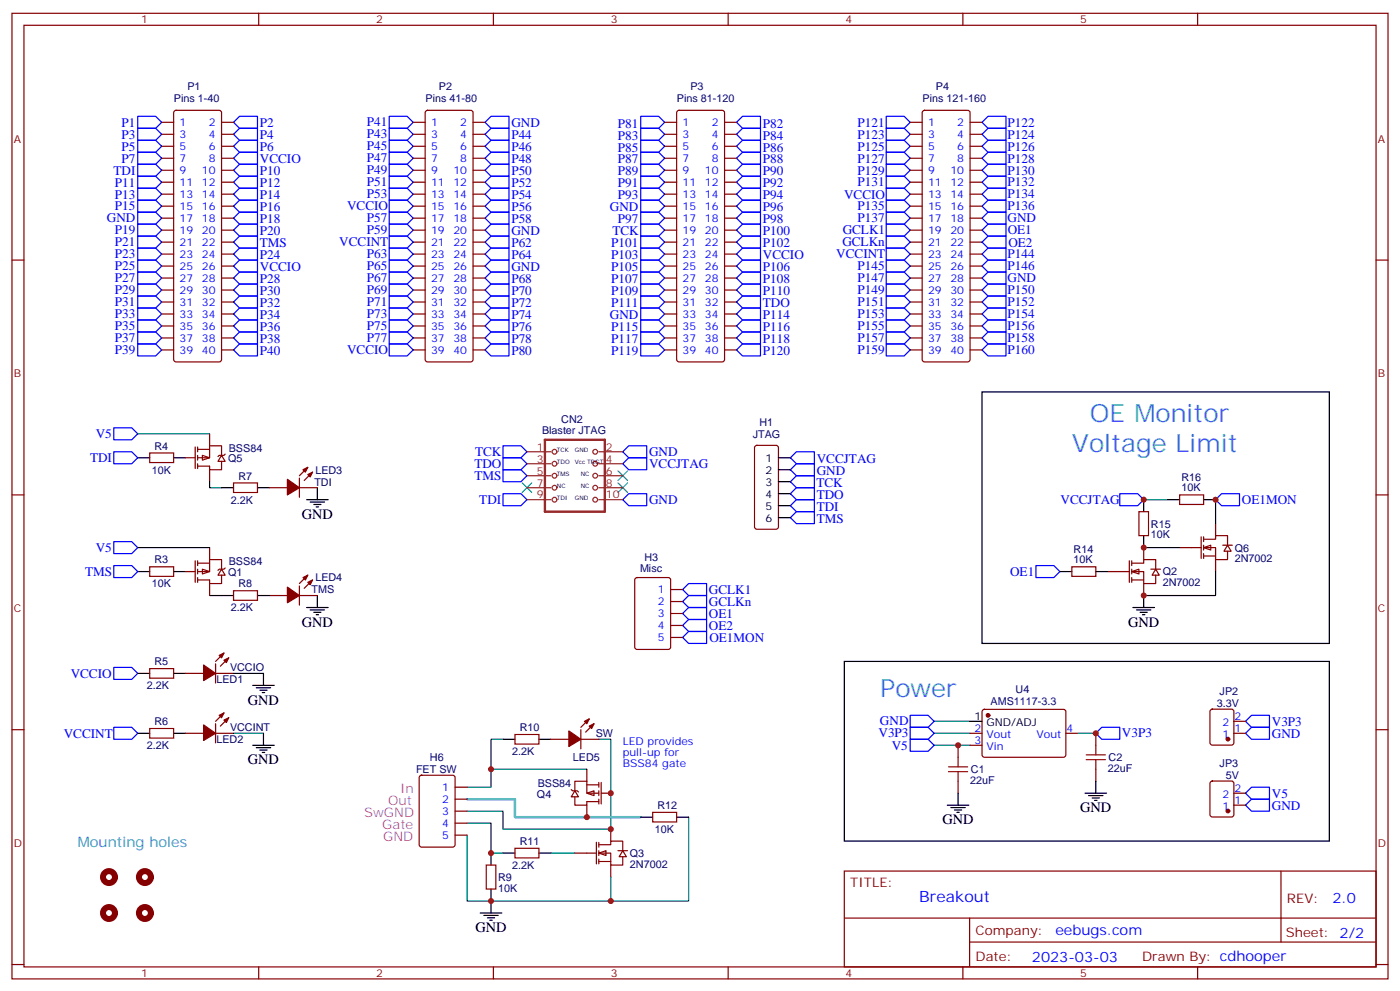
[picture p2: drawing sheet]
<svg xmlns="http://www.w3.org/2000/svg" width="412mm" height="292mm" viewBox="0 0 412 292" stroke-linecap="round" stroke-linejoin="round" font-family="sans-serif">
<g fill="none" stroke="#870000" stroke-width=".35">
<path d="M3.5 3.9h405.4v284.4h-405.4zM7.1 7.4h398.2v277.3h-398.2zM76.2 3.9v3.5M145.3 3.9v3.5M214.5 3.9v3.5M283.6 3.9v3.5M352.8 3.9v3.5M3.5 76.6h3.6M405.3 76.6h3.6M44.1 133.4h7.1v2.8h-7.1zM3.5 145.7h3.6M405.3 145.7h3.6"/>
<path d="M44.1 166.9h7.1v2.8h-7.1zM68.8 174h7v2.8h-7zM79.4 175.4h5.3M88.2 175.4h5.3M88.2 172.5v5.7M90.7 169.4l-2.5 2.4M92.1 170.8l-2.5 2.4M44.1 196.9h7.1v2.8h-7.1zM54.7 198.3h5.3M63.5 198.3h5.3M63.5 195.5v5.6M66 192.3l-2.5 2.5"/>
<path d="M67.4 193.7l-2.5 2.5M3.5 214.9h3.6M44.1 214.5h7.1v2.8h-7.1zM54.7 215.9h5.3M63.5 215.9h5.3M63.5 213.1v5.7M66 209.9l-2.5 2.5M67.4 211.3l-2.5 2.5M282.2 219.5v3.5M285.8 215.9h3.5M285.8 219.5h3.5M289.5 209.1l.5-.2h23.5l.5 .7-.1 13-.6 .4-23.6-.1-.4-.6v-12.7z"/>
<path d="M314 215.9h3.5M405.3 214.9h3.6M282.2 230v3.6M248.7 256.5h156.6v28.2h-156.6zM377.3 256.5v20.9M248.7 270.4h156.5M285.6 277.4h119.6M285.6 270.4v14.1M3.5 284h3.6M76.2 284.7v3.6M145.3 284.7v3.6M214.5 284.7v3.6"/>
<path d="M283.6 284.7v3.6M352.8 284.7v3.6M405.3 284h3.6"/>
</g>
<g fill="none" stroke="#00f" stroke-width=".35">
<path d="M40.6 37.8h5.3l1.7 1.7-1.7 1.8h-5.3zM40.6 34.3h5.3l1.7 1.7-1.7 1.8h-5.3zM70.6 37.8h5.2v3.5h-5.2l-1.8-1.8zM70.6 34.3h5.2v3.5h-5.2l-1.8-1.8zM114.7 37.8h5.2l1.8 1.7-1.8 1.8h-5.2zM114.7 34.3h5.2l1.8 1.7-1.8 1.8h-5.2zM144.6 37.8h5.3v3.5h-5.3l-1.7-1.8zM144.6 34.3h5.3v3.5h-5.3l-1.7-1.8zM188.7 37.8h5.3l1.8 1.7-1.8 1.8h-5.3zM188.7 34.3h5.3l1.8 1.7-1.8 1.8h-5.3zM218.7 37.8h5.3v3.5h-5.3l-1.7-1.8zM218.7 34.3h5.3v3.5h-5.3l-1.7-1.8z"/>
<path d="M261.1 37.8h5.2l1.8 1.7-1.8 1.8h-5.2zM261.1 34.3h5.2l1.8 1.7-1.8 1.8h-5.2zM291 37.8h5.3v3.5h-5.3l-1.7-1.8zM291 34.3h5.3v3.5h-5.3l-1.7-1.8zM40.6 58.9h5.3l1.7 1.8-1.7 1.8h-5.3zM40.6 55.4h5.3l1.7 1.8-1.7 1.7h-5.3zM40.6 51.9h5.3l1.7 1.8-1.7 1.7h-5.3zM40.6 44.8h5.3l1.7 1.8-1.7 1.8h-5.3zM40.6 41.3h5.3l1.7 1.8-1.7 1.7h-5.3zM40.6 48.4h5.3l1.7 1.7-1.7 1.8h-5.3zM70.6 58.9h5.2v3.6h-5.2l-1.8-1.8zM70.6 55.4h5.2v3.5h-5.2l-1.8-1.7z"/>
<path d="M70.6 51.9h5.2v3.5h-5.2l-1.8-1.7zM70.6 48.4h5.2v3.5h-5.2l-1.8-1.8zM70.6 41.3h5.2v3.5h-5.2l-1.8-1.7zM70.6 44.8h5.2v3.6h-5.2l-1.8-1.8zM114.7 55.4h5.2l1.8 1.8-1.8 1.7h-5.2zM114.7 51.9h5.2l1.8 1.8-1.8 1.7h-5.2zM114.7 48.4h5.2l1.8 1.7-1.8 1.8h-5.2zM114.7 44.8h5.2l1.8 1.8-1.8 1.8h-5.2zM114.7 41.3h5.2l1.8 1.8-1.8 1.7h-5.2zM114.7 58.9h5.2l1.8 1.8-1.8 1.8h-5.2zM144.6 58.9h5.3v3.6h-5.3l-1.7-1.8zM144.6 55.4h5.3v3.5h-5.3l-1.7-1.7z"/>
<path d="M144.6 51.9h5.3v3.5h-5.3l-1.7-1.7zM144.6 48.4h5.3v3.5h-5.3l-1.7-1.8zM144.6 44.8h5.3v3.6h-5.3l-1.7-1.8zM144.6 41.3h5.3v3.5h-5.3l-1.7-1.7zM188.7 55.4h5.3l1.8 1.8-1.8 1.7h-5.3zM188.7 51.9h5.3l1.8 1.8-1.8 1.7h-5.3zM188.7 48.4h5.3l1.8 1.7-1.8 1.8h-5.3zM188.7 44.8h5.3l1.8 1.8-1.8 1.8h-5.3zM188.7 41.3h5.3l1.8 1.8-1.8 1.7h-5.3zM188.7 58.9h5.3l1.8 1.8-1.8 1.8h-5.3zM218.7 58.9h5.3v3.6h-5.3l-1.7-1.8zM218.7 55.4h5.3v3.5h-5.3l-1.7-1.7z"/>
<path d="M218.7 51.9h5.3v3.5h-5.3l-1.7-1.7zM218.7 48.4h5.3v3.5h-5.3l-1.7-1.8zM218.7 44.8h5.3v3.6h-5.3l-1.7-1.8zM218.7 41.3h5.3v3.5h-5.3l-1.7-1.7zM261.1 58.9h5.2l1.8 1.8-1.8 1.8h-5.2zM261.1 51.9h5.2l1.8 1.8-1.8 1.7h-5.2zM261.1 48.4h5.2l1.8 1.7-1.8 1.8h-5.2zM261.1 44.8h5.2l1.8 1.8-1.8 1.8h-5.2zM261.1 41.3h5.2l1.8 1.8-1.8 1.7h-5.2zM261.1 55.4h5.2l1.8 1.8-1.8 1.7h-5.2zM291 58.9h5.3v3.6h-5.3l-1.7-1.8zM291 55.4h5.3v3.5h-5.3l-1.7-1.7z"/>
<path d="M291 51.9h5.3v3.5h-5.3l-1.7-1.7zM291 48.4h5.3v3.5h-5.3l-1.7-1.8zM291 44.8h5.3v3.6h-5.3l-1.7-1.8zM291 41.3h5.3v3.5h-5.3l-1.7-1.7zM40.6 76.6h5.3l1.7 1.8-1.7 1.7h-5.3zM40.6 73.1h5.3l1.7 1.7-1.7 1.8h-5.3zM40.6 69.5h5.3l1.7 1.8-1.7 1.8h-5.3zM40.6 66h5.3l1.7 1.8-1.7 1.7h-5.3zM40.6 62.5h5.3l1.7 1.7-1.7 1.8h-5.3zM70.6 73.1h5.2v3.5h-5.2l-1.8-1.8zM70.6 66h5.2v3.5h-5.2l-1.8-1.7zM70.6 62.5h5.2v3.5h-5.2l-1.8-1.8z"/>
<path d="M70.6 69.5h5.2v3.6h-5.2l-1.8-1.8zM70.6 76.6h5.2v3.5h-5.2l-1.8-1.7zM114.7 76.6h5.2l1.8 1.8-1.8 1.7h-5.2zM114.7 73.1h5.2l1.8 1.7-1.8 1.8h-5.2zM114.7 66h5.2l1.8 1.8-1.8 1.7h-5.2zM114.7 62.5h5.2l1.8 1.7-1.8 1.8h-5.2zM114.7 69.5h5.2l1.8 1.8-1.8 1.8h-5.2zM144.6 73.1h5.3v3.5h-5.3l-1.7-1.8zM144.6 69.5h5.3v3.6h-5.3l-1.7-1.8zM144.6 62.5h5.3v3.5h-5.3l-1.7-1.8zM144.6 66h5.3v3.5h-5.3l-1.7-1.7zM144.6 76.6h5.3v3.5h-5.3l-1.7-1.7z"/>
<path d="M188.7 76.6h5.3l1.8 1.8-1.8 1.7h-5.3zM188.7 73.1h5.3l1.8 1.7-1.8 1.8h-5.3zM188.7 69.5h5.3l1.8 1.8-1.8 1.8h-5.3zM188.7 62.5h5.3l1.8 1.7-1.8 1.8h-5.3zM188.7 66h5.3l1.8 1.8-1.8 1.7h-5.3zM218.7 76.6h5.3v3.5h-5.3l-1.7-1.7zM218.7 62.5h5.3v3.5h-5.3l-1.7-1.8zM218.7 69.5h5.3v3.6h-5.3l-1.7-1.8zM218.7 66h5.3v3.5h-5.3l-1.7-1.7zM218.7 73.1h5.3v3.5h-5.3l-1.7-1.8zM261.1 76.6h5.2l1.8 1.8-1.8 1.7h-5.2zM261.1 62.5h5.2l1.8 1.7-1.8 1.8h-5.2z"/>
<path d="M261.1 69.5h5.2l1.8 1.8-1.8 1.8h-5.2zM261.1 66h5.2l1.8 1.8-1.8 1.7h-5.2zM261.1 73.1h5.2l1.8 1.7-1.8 1.8h-5.2zM291 76.6h5.3v3.5h-5.3l-1.7-1.7zM291 73.1h5.3v3.5h-5.3l-1.7-1.8zM291 66h5.3v3.5h-5.3l-1.7-1.7zM291 62.5h5.3v3.5h-5.3l-1.7-1.8zM40.6 97.8h5.3l1.7 1.7-1.7 1.8h-5.3zM40.6 94.2h5.3l1.7 1.8-1.7 1.8h-5.3zM40.6 90.7h5.3l1.7 1.8-1.7 1.7h-5.3zM40.6 87.2h5.3l1.7 1.7-1.7 1.8h-5.3zM40.6 83.6h5.3l1.7 1.8-1.7 1.8h-5.3z"/>
<path d="M40.6 80.1h5.3l1.7 1.8-1.7 1.7h-5.3zM70.6 97.8h5.2v3.5h-5.2l-1.8-1.8zM70.6 94.2h5.2v3.6h-5.2l-1.8-1.8zM70.6 90.7h5.2v3.5h-5.2l-1.8-1.7zM70.6 87.2h5.2v3.5h-5.2l-1.8-1.8zM70.6 83.6h5.2v3.6h-5.2l-1.8-1.8zM70.6 80.1h5.2v3.5h-5.2l-1.8-1.7zM114.7 97.8h5.2l1.8 1.7-1.8 1.8h-5.2zM114.7 94.2h5.2l1.8 1.8-1.8 1.8h-5.2zM114.7 90.7h5.2l1.8 1.8-1.8 1.7h-5.2zM114.7 87.2h5.2l1.8 1.7-1.8 1.8h-5.2zM114.7 83.6h5.2l1.8 1.8-1.8 1.8h-5.2z"/>
<path d="M114.7 80.1h5.2l1.8 1.8-1.8 1.7h-5.2zM144.6 97.8h5.3v3.5h-5.3l-1.7-1.8zM144.6 94.2h5.3v3.6h-5.3l-1.7-1.8zM144.6 90.7h5.3v3.5h-5.3l-1.7-1.7zM144.6 87.2h5.3v3.5h-5.3l-1.7-1.8zM144.6 83.6h5.3v3.6h-5.3l-1.7-1.8zM144.6 80.1h5.3v3.5h-5.3l-1.7-1.7zM188.7 97.8h5.3l1.8 1.7-1.8 1.8h-5.3zM188.7 94.2h5.3l1.8 1.8-1.8 1.8h-5.3zM188.7 87.2h5.3l1.8 1.7-1.8 1.8h-5.3zM188.7 83.6h5.3l1.8 1.8-1.8 1.8h-5.3zM188.7 80.1h5.3l1.8 1.8-1.8 1.7h-5.3z"/>
<path d="M188.7 90.7h5.3l1.8 1.8-1.8 1.7h-5.3zM218.7 97.8h5.3v3.5h-5.3l-1.7-1.8zM218.7 94.2h5.3v3.6h-5.3l-1.7-1.8zM218.7 90.7h5.3v3.5h-5.3l-1.7-1.7zM218.7 83.6h5.3v3.6h-5.3l-1.7-1.8zM218.7 80.1h5.3v3.5h-5.3l-1.7-1.7zM218.7 87.2h5.3v3.5h-5.3l-1.7-1.8zM261.1 97.8h5.2l1.8 1.7-1.8 1.8h-5.2zM261.1 94.2h5.2l1.8 1.8-1.8 1.8h-5.2zM261.1 90.7h5.2l1.8 1.8-1.8 1.7h-5.2zM261.1 87.2h5.2l1.8 1.7-1.8 1.8h-5.2zM261.1 83.6h5.2l1.8 1.8-1.8 1.8h-5.2z"/>
<path d="M261.1 80.1h5.2l1.8 1.8-1.8 1.7h-5.2zM291 97.8h5.3v3.5h-5.3l-1.7-1.8zM291 94.2h5.3v3.6h-5.3l-1.7-1.8zM291 90.7h5.3v3.5h-5.3l-1.7-1.7zM291 87.2h5.3v3.5h-5.3l-1.7-1.8zM291 83.6h5.3v3.6h-5.3l-1.7-1.8zM291 80.1h5.3v3.5h-5.3l-1.7-1.7zM40.6 101.3h5.3l1.7 1.7-1.7 1.8h-5.3zM70.6 101.3h5.2v3.5h-5.2l-1.8-1.8zM114.7 101.3h5.2l1.8 1.7-1.8 1.8h-5.2zM144.6 101.3h5.3v3.5h-5.3l-1.7-1.8zM188.7 101.3h5.3l1.8 1.7-1.8 1.8h-5.3z"/>
<path d="M218.7 101.3h5.3v3.5h-5.3l-1.7-1.8zM261.1 101.3h5.2l1.8 1.7-1.8 1.8h-5.2zM291 101.3h5.3v3.5h-5.3l-1.7-1.8zM33.5 133h5.3l1.8 1.8-1.8 1.8h-5.3zM148.2 131.3h5.3l1.7 1.7-1.7 1.8h-5.3zM148.2 134.8h5.3l1.7 1.8-1.7 1.7h-5.3zM148.2 138.3h5.3l1.7 1.8-1.7 1.8h-5.3zM183.4 133l1.8-1.7h5.3v3.5h-5.3zM183.4 136.6l1.8-1.8h5.3v3.5h-5.3zM148.2 145.4h5.3l1.7 1.7-1.7 1.8h-5.3zM183.4 147.1l1.8-1.7h5.3v3.5h-5.3zM234.6 150.7h5.3v3.5h-5.3l-1.8-1.8z"/>
<path d="M234.6 147.1h5.3v3.6h-5.3l-1.8-1.8zM234.6 140.1h5.3v3.5h-5.3l-1.8-1.7zM234.6 143.6h5.3v3.5h-5.3l-1.8-1.7zM33.5 166.5h5.3l1.8 1.8-1.8 1.8h-5.3zM33.5 196.5h5.3l1.8 1.8-1.8 1.8h-5.3zM33.5 214.2h5.3l1.8 1.7-1.8 1.8h-5.3zM268.1 210.6h5.3l1.8 1.8-1.8 1.8h-5.3zM268.1 214.2h5.3l1.8 1.7-1.8 1.8h-5.3zM268.1 217.7h5.3l1.8 1.8-1.8 1.7h-5.3zM322.8 215.9l1.8-1.7h5.2v3.5h-5.2z"/>
</g>
<path d="M61.7 175.4h3.6M68.8 198.3h8.8M68.8 215.9h8.8M275.2 219.5h10.6M275.2 215.9h10.6M275.2 212.4h10.6" fill="none" stroke="#008700" stroke-width=".35"/>
<g fill="none" stroke="#000" stroke-width=".35">
<path d="M40.6 134.8h3.5M51.2 134.8h3.5M90.3 147.1h6.4M91.4 147.8h4.2M92.4 148.6h2.1M93.1 149.3h.7M93.5 143.6v3.5M40.6 168.3h3.5M51.2 168.3h3.5M65.3 175.4h3.5M75.8 175.4h3.6M90.3 178.9h6.4"/>
<path d="M91.4 179.6h4.2M93.5 175.4v3.5M40.6 198.3h3.5M51.2 198.3h3.5M77.6 198.3v3.5M92.4 180.3h2.1M93.1 181h.7M248.7 194.8h142.9v52.9h-142.9zM40.6 215.9h3.5M51.2 215.9h3.5M74.4 219.5h6.4M74.4 201.8h6.4"/>
<path d="M75.5 202.5h4.2M76.6 203.2h2.1M77.3 203.9h.7M77.6 215.9v3.6M285.8 212.4h3.5M75.5 220.2h4.2M76.6 220.9h2.1M77.3 221.6h.7M279 237.1h6.4M280.1 237.8h4.2M281.2 238.5h2.1M281.9 239.2h.7"/>
<path d="M282.2 233.6v3.5"/>
</g>
<path d="M279.4 227.2h5.6M279.4 225.8h5.6M282.2 223v2.8M282.2 227.2v2.8" fill="none" stroke="#a10000" stroke-width=".35"/>
<g fill="#870000" stroke="#870000" stroke-width=".35">
<path d="M66 194.4l1.4-.7-.7 1.4z"/>
<path d="M64.6 193l1.4-.7-.7 1.4z"/>
<path d="M60 195.8l3.5 2.5-3.5 2.1z"/>
<path d="M66 212.1l1.4-.8-.7 1.5z"/>
<path d="M64.6 210.6l1.4-.7-.7 1.4z"/>
<path d="M60 213.5l3.5 2.4-3.5 2.2z"/>
<path d="M90.7 171.5l1.4-.7-.7 1.4z"/>
<path d="M89.3 170.1l1.4-.7-.7 1.4z"/>
<path d="M84.7 172.9l3.5 2.5-3.5 2.1z"/>
<circle cx="291" cy="210.6" r=".53"/>
</g>
<path d="M33.9 258.3a1.76 1.76 0 0 0-2.6-1.6 1.76 1.76 0 0 0-.2 3 1.76 1.76 0 0 0 2.8-1.3M44.4 258.3a1.76 1.76 0 0 0-2.5-1.6 1.76 1.76 0 0 0-.2 3 1.76 1.76 0 0 0 2.7-1.3M33.9 268.9a1.76 1.76 0 0 0-2.6-1.6 1.76 1.76 0 0 0-.2 3 1.76 1.76 0 0 0 2.8-1.3M44.4 268.9a1.76 1.76 0 0 0-2.5-1.6 1.76 1.76 0 0 0-.2 3 1.76 1.76 0 0 0 2.7-1.3" fill="none" stroke="#850000" stroke-width="1.8"/>
<path d="M182 138.7l2.9 2.8M184.9 138.7l-2.9 2.8M153.8 142.2l2.8 2.8M156.6 142.2l-2.8 2.8M182 142.2l2.9 2.8M184.9 142.2l-2.9 2.8" fill="none" stroke="#3c3" stroke-width=".35"/>
<g fill="#fff" stroke="#870000" stroke-width=".35">
<path d="M176.4 251.2l2.1-.7v1.4z"/>
<path d="M183.4 250.5l1.1 1.8h-2.1z"/>
</g>
<path d="M169.3 251.2h6.4M175.7 248v6.4M176.4 248.7h3.5v-1h3.5v2.8M176.4 251.2h3.5v3.5h3.5v-2.4M176.4 253.7h3.5M176.4 248v1.4M176.4 250.5v1.4M176.4 253v1.4M179.9 244.2v3.5M179.9 254.7v3.6M182 250.5h2.9" fill="none" stroke="#870000" stroke-width=".35"/>
<path d="M172.9 233.6l2.1-.7v1.4z" fill="#fff" stroke="#870000" stroke-width=".35"/>
<g fill="none" stroke="#870000" stroke-width=".35">
<path d="M47.6 36h3.6M47.6 39.5h3.6M51.4 32.7l.5-.2h12.7l.5 .2 .2 .5v72.7l-.3 .5-.4 .2h-12.7l-.5-.3-.2-.4v-72.7zM65.3 36h3.5M65.3 39.5h3.5M121.7 36h3.5M121.7 39.5h3.5M125.5 32.7l.4-.2h12.7l.5 .2 .2 .5v72.7l-.2 .5-.5 .2h-12.7l-.5-.3-.2-.4v-72.7zM139.3 36h3.6M139.3 39.5h3.6M195.8 36h3.5M195.8 39.5h3.5"/>
<path d="M199.6 32.7l.4-.2h12.7l.5 .2 .2 .5v72.7l-.2 .5-.5 .2h-12.7l-.5-.3-.2-.4v-72.7zM213.4 36h3.6M213.4 39.5h3.6M268.1 36h3.5M268.1 39.5h3.5M271.9 32.7l.4-.2h12.7l.5 .2 .3 .5v72.7l-.3 .5-.5 .2h-12.7l-.5-.3-.2-.4v-72.7zM285.8 36h3.5M285.8 39.5h3.5M47.6 43.1h3.6M47.6 46.6h3.6M47.6 50.1h3.6M47.6 53.7h3.6"/>
<path d="M47.6 57.2h3.6M65.3 43.1h3.5M65.3 46.6h3.5M65.3 50.1h3.5M65.3 53.7h3.5M65.3 57.2h3.5M121.7 43.1h3.5M121.7 46.6h3.5M121.7 50.1h3.5M121.7 53.7h3.5M121.7 57.2h3.5M139.3 43.1h3.6"/>
<path d="M139.3 46.6h3.6M139.3 50.1h3.6M139.3 53.7h3.6M139.3 57.2h3.6M195.8 43.1h3.5M195.8 46.6h3.5M195.8 50.1h3.5M195.8 53.7h3.5M195.8 57.2h3.5M213.4 43.1h3.6M213.4 46.6h3.6M213.4 50.1h3.6"/>
<path d="M213.4 53.7h3.6M213.4 57.2h3.6M268.1 43.1h3.5M268.1 46.6h3.5M268.1 50.1h3.5M268.1 53.7h3.5M268.1 57.2h3.5M285.8 43.1h3.5M285.8 46.6h3.5M285.8 50.1h3.5M285.8 53.7h3.5M285.8 57.2h3.5"/>
<path d="M47.6 60.7h3.6M47.6 64.2h3.6M47.6 67.8h3.6M47.6 71.3h3.6M47.6 74.8h3.6M47.6 78.4h3.6M65.3 60.7h3.5M65.3 64.2h3.5M65.3 67.8h3.5M65.3 71.3h3.5M65.3 74.8h3.5M65.3 78.4h3.5"/>
<path d="M121.7 60.7h3.5M121.7 64.2h3.5M121.7 67.8h3.5M121.7 71.3h3.5M121.7 74.8h3.5M121.7 78.4h3.5M139.3 60.7h3.6M139.3 64.2h3.6M139.3 67.8h3.6M139.3 71.3h3.6M139.3 74.8h3.6M139.3 78.4h3.6"/>
<path d="M195.8 60.7h3.5M195.8 64.2h3.5M195.8 67.8h3.5M195.8 71.3h3.5M195.8 74.8h3.5M195.8 78.4h3.5M213.4 60.7h3.6M213.4 64.2h3.6M213.4 67.8h3.6M213.4 71.3h3.6M213.4 74.8h3.6M213.4 78.4h3.6"/>
<path d="M268.1 60.7h3.5M268.1 64.2h3.5M268.1 67.8h3.5M268.1 71.3h3.5M268.1 74.8h3.5M268.1 78.4h3.5M285.8 60.7h3.5M285.8 64.2h3.5M285.8 67.8h3.5M285.8 71.3h3.5M285.8 74.8h3.5M285.8 78.4h3.5"/>
<path d="M47.6 81.9h3.6M47.6 85.4h3.6M47.6 88.9h3.6M47.6 92.5h3.6M47.6 96h3.6M47.6 99.5h3.6M65.3 81.9h3.5M65.3 85.4h3.5M65.3 88.9h3.5M65.3 92.5h3.5M65.3 96h3.5M65.3 99.5h3.5"/>
<path d="M121.7 81.9h3.5M121.7 85.4h3.5M121.7 88.9h3.5M121.7 92.5h3.5M121.7 96h3.5M121.7 99.5h3.5M139.3 81.9h3.6M139.3 85.4h3.6M139.3 88.9h3.6M139.3 92.5h3.6M139.3 96h3.6M139.3 99.5h3.6"/>
<path d="M195.8 81.9h3.5M195.8 85.4h3.5M195.8 88.9h3.5M195.8 92.5h3.5M195.8 96h3.5M195.8 99.5h3.5M213.4 81.9h3.6M213.4 85.4h3.6M213.4 88.9h3.6M213.4 92.5h3.6M213.4 96h3.6M213.4 99.5h3.6"/>
<path d="M268.1 81.9h3.5M268.1 85.4h3.5M268.1 88.9h3.5M268.1 92.5h3.5M268.1 96h3.5M268.1 99.5h3.5M285.8 81.9h3.5M285.8 85.4h3.5M285.8 88.9h3.5M285.8 92.5h3.5M285.8 96h3.5M285.8 99.5h3.5"/>
<path d="M47.6 103h3.6M65.3 103h3.5M121.7 103h3.5M139.3 103h3.6M195.8 103h3.5M213.4 103h3.6M268.1 103h3.5M285.8 103h3.5M222.5 131.4l.5-.3h5.6l.7 .5v23.5l-.5 .7h-5.8l-.7-.4-.1-23.5zM151.7 216.3h7v2.8h-7zM162.3 217.7h5.3M171.1 217.7h5.3"/>
<path d="M171.1 214.9v5.6M173.6 211.7l-2.5 2.5M175 213.1l-2.5 2.5M322.8 215.9v3.6M356.6 209l.5-.2h5.7l.6 .5 .1 9.4-.5 .7h-5.9l-.6-.4-.1-9.5zM363.4 215.9h3.5M363.4 212.4h3.5M123.7 228.5l.5-.2h9.1l.7 .4 .1 20-.5 .7h-9.4l-.7-.4v-20zM134.1 231.8h3.5M134.1 235.3h3.5M134.1 238.9h3.5M168.3 232.5l.3 .4h1.4l.4 .3"/>
<path d="M169.3 232.9l1.1 1.7h-2.1zM169.3 234.6v2.5h3.6v-1.1h3.5M172.9 230h-3.6v2.9M172.9 230v3.6h3.5M172.9 231.1h3.5M172.9 226.5v3.5M172.9 237.1v3.5M176.4 230.4v1.4M176.4 232.9v1.4M176.4 235.3v1.4M177.1 230.4v6.3M177.1 233.6h2.8"/>
<path d="M192.3 239.2h7v2.8h-7zM322.8 226.5v3.5M356.6 230.2l.5-.2h5.7l.6 .4 .1 9.5-.5 .6-5.9 .1-.6-.5-.1-9.4zM363.4 233.6h3.5M363.4 237.1h3.5M134.1 242.4h3.5M134.1 245.9h3.5M143.2 254.7h2.8v7.1h-2.8zM151.7 249.8h7v2.8h-7z"/>
</g>
<path d="M148.2 217.7h-3.6v8.8M176.4 217.7h3.5v26.5h-31.7v-5.3h-10.6M317.5 215.9h5.3M172.9 226.5h-28.3v5.3h-7M137.6 245.9v19.4h42.3v-7M137.6 242.4h7v8.8h3.6M162.3 251.2h7M202.8 240.6v24.7h-22.9" fill="none" stroke="#008700" stroke-width=".35"/>
<g fill="none" stroke="#000" stroke-width=".35">
<path d="M289.3 115.4h102.3v74.1h-102.3zM229.3 134.8h3.5M229.3 138.3h3.5M229.3 141.9h3.5M229.3 145.4h3.5M229.3 148.9h3.5M229.3 152.4h3.5M148.2 217.7h3.5M158.7 217.7h3.6M319.6 233.6h6.4M320.7 234.3h4.2M321.7 235h2.1"/>
<path d="M322.4 235.7h.7M322.8 230v3.6M144.6 251.2v3.5M148.2 251.2h3.5M158.7 251.2h3.6M188.7 240.6h3.6M199.3 240.6h3.5M141.5 268.9h6.3M142.5 269.6h4.3M143.6 270.3h2.1M144.3 271h.7M144.6 261.8v7.1"/>
</g>
<path d="M137.6 235.3h14.1v5.3h37" fill="none" stroke="#39c" stroke-width=".71"/>
<path d="M234.6 136.6h5.3v3.5h-5.3l-1.8-1.8zM234.6 133h5.3v3.6h-5.3l-1.8-1.8zM201.1 173.6l1.7-1.8h5.3v3.6h-5.3zM201.1 187.7l1.7-1.8h5.3v3.6h-5.3zM366.9 212.4l1.8-1.8h5.2v3.6h-5.2zM366.9 215.9l1.8-1.7h5.2v3.5h-5.2zM366.9 237.1l1.8-1.8h5.2v3.6h-5.2zM366.9 233.6l1.8-1.8h5.2v3.5h-5.2z" fill="none" stroke="#00f" stroke-width=".35"/>
<path d="M322.8 219.5v2.8M320 223.7h5.6M320 222.3h5.6M322.8 223.7v2.8" fill="none" stroke="#a10000" stroke-width=".35"/>
<g fill="#870000" stroke="#870000" stroke-width=".35">
<path d="M173.6 213.8l1.4-.7-.7 1.4z"/>
<path d="M172.2 212.4l1.4-.7-.7 1.4z"/>
<path d="M167.6 215.2l3.5 2.5-3.5 2.1z"/>
<circle cx="361.7" cy="238.8" r=".53"/>
<circle cx="361.7" cy="217.6" r=".53"/>
</g>
<path d="M160.5 129.5h17.7v21.2h-17.7z" fill="none" stroke="#8c2424" stroke-width=".71"/>
<g fill="none" stroke="#8c2424" stroke-width=".35">
<path d="M155.2 133h7.1M155.2 136.6h7.1M176.4 133h7M176.4 136.6h7M155.2 140.1h7.1M155.2 143.6h7.1M155.2 147.1h7.1M176.4 140.1h7M176.4 143.6h7M176.4 147.1h7"/>
<circle cx="163.3" cy="133" r=".71"/>
<circle cx="163.3" cy="136.6" r=".71"/>
<circle cx="175.3" cy="136.6" r=".71"/>
<circle cx="175.3" cy="133" r=".71"/>
<circle cx="163.3" cy="143.6" r=".71"/>
<circle cx="163.3" cy="147.1" r=".71"/>
<circle cx="163.3" cy="140.1" r=".71"/>
<circle cx="175.3" cy="140.1" r=".71"/>
<circle cx="175.3" cy="147.1" r=".71"/>
<circle cx="175.3" cy="143.6" r=".71"/>
</g>
<path d="M59.6 134.1l2.1 .7-2.1 .7z" fill="#fff" stroke="#870000" stroke-width=".35"/>
<g fill="none" stroke="#870000" stroke-width=".35">
<path d="M54.7 134.8h2.8M57.5 131.6v6.4M58.2 132.3h3.5M58.2 131.6v1.4M58.2 134.1v1.4M58.2 136.6v1.4M61.7 131.3h3.6v2.8M61.7 131.3v3.5h-3.5M61.7 127.7v3.6M61.7 138.3v3.6M65.3 134.1l1 1.8h-2.1zM65.3 135.9v2.4h-3.6v-1h-3.5"/>
<path d="M66.3 133.7l-.3 .4h-1.4l-.4 .3M90.7 137.6l-2.5 2.5M92.1 139l-2.5 2.5M68.8 142.2h7v2.8h-7zM79.4 143.6h5.3M88.2 143.6h5.3M88.2 140.8v5.6"/>
</g>
<path d="M33.5 126h5.3l1.8 1.7-1.8 1.8h-5.3z" fill="none" stroke="#00f" stroke-width=".35"/>
<path d="M40.6 127.7h21.1M61.7 141.9v1.7h3.6" fill="none" stroke="#008700" stroke-width=".35"/>
<path d="M65.3 143.6h3.5M75.8 143.6h3.6" fill="none" stroke="#000" stroke-width=".35"/>
<g fill="#870000" stroke="#870000" stroke-width=".35">
<path d="M90.7 139.7l1.4-.7-.7 1.4z"/>
<path d="M89.3 138.3l1.4-.7-.7 1.4z"/>
<path d="M84.7 141.1l3.5 2.5-3.5 2.1z"/>
</g>
<path d="M59.6 167.6l2.1 .7-2.1 .7z" fill="#fff" stroke="#870000" stroke-width=".35"/>
<g fill="none" stroke="#870000" stroke-width=".35">
<path d="M54.7 168.3h2.8M57.5 165.1v6.4M58.2 165.8h3.5M58.2 165.1v1.4M58.2 167.6v1.4M58.2 170.1v1.4M61.7 164.8h3.6v2.8M61.7 164.8v3.5h-3.5M61.7 161.3v3.5M61.7 171.8v3.6M65.3 167.6l1 1.8h-2.1zM65.3 169.4v2.4h-3.6v-1h-3.5"/>
<path d="M66.3 167.3l-.3 .3h-1.4l-.4 .4M187.2 170.3l.5-.2h9.1l.7 .4 .1 20-.5 .7h-9.4l-.7-.4v-20zM197.6 173.6h3.5M197.6 177.1h3.5M197.6 180.7h3.5M197.6 184.2h3.5M197.6 187.7h3.5"/>
</g>
<path d="M289.3 71.3l1.7-1.8h5.3v3.6h-5.3zM33.5 159.5h5.3l1.8 1.8-1.8 1.7h-5.3zM201.1 177.1l1.7-1.7h5.3v3.5h-5.3zM201.1 184.2l1.7-1.8h5.3v3.5h-5.3zM201.1 180.7l1.7-1.8h5.3v3.5h-5.3z" fill="none" stroke="#00f" stroke-width=".35"/>
<path d="M40.6 161.3h21.1" fill="none" stroke="#008700" stroke-width=".35"/>
<g fill="#fff" stroke="#870000" stroke-width=".35">
<path d="M333.4 168.3l2.1-.7v1.4z"/>
<path d="M340.4 167.6l1.1 1.8h-2.1z"/>
</g>
<path d="M326.3 168.3h6.4M332.7 165.1v6.4M333.4 165.8h3.5v-1h3.5v2.8M333.4 168.3h3.5v3.5h3.5v-2.4M333.4 170.8h3.5M333.4 165.1v1.4M333.4 167.6v1.4M333.4 170.1v1.4M336.9 161.3v3.5M336.9 171.8v3.6M339 167.6h2.8" fill="none" stroke="#870000" stroke-width=".35"/>
<path d="M305.2 166.5h5.2l1.8 1.8-1.8 1.8h-5.2z" fill="none" stroke="#00f" stroke-width=".35"/>
<path d="M333.7 178.9h6.4M334.8 179.6h4.2M336.9 175.4v3.5M335.8 180.3h2.2M336.5 181h.8" fill="none" stroke="#000" stroke-width=".35"/>
<g fill="#fff" stroke="#870000" stroke-width=".35">
<path d="M354.5 161.3l2.2-.8v1.5z"/>
<path d="M361.6 160.5l1.1 1.8h-2.2z"/>
</g>
<g fill="none" stroke="#870000" stroke-width=".35">
<path d="M335.5 150.7h2.8v7h-2.8zM347.5 145.7h7v2.9h-7zM353.8 158.1v6.3M354.5 158.8h3.6v-1.1h3.5v2.8M354.5 158.1v1.4M358.1 154.2v3.5M315.7 166.9h7.1v2.8h-7.1zM347.5 161.3h6.3M354.5 161.3h3.6v3.5h3.5v-2.5M354.5 163.7h3.6M354.5 160.5v1.5M354.5 163v1.4"/>
<path d="M358.1 164.8v3.5M360.2 160.5h2.8"/>
</g>
<path d="M336.9 147.1h7.1M358.1 147.1v7.1M336.9 161.3h10.6M358.1 168.3v7.1h-21.2" fill="none" stroke="#008700" stroke-width=".35"/>
<path d="M336.9 147.1v3.6M336.9 157.7v3.6M344 147.1h3.5M354.5 147.1h3.6M312.2 168.3h3.5M322.8 168.3h3.5" fill="none" stroke="#000" stroke-width=".35"/>
<path d="M329.8 145.4h5.3l1.8 1.7-1.8 1.8h-5.3zM358.1 147.1l1.7-1.7h5.3v3.5h-5.3z" fill="none" stroke="#00f" stroke-width=".35"/>
<g fill="#c00">
<circle cx="282.2" cy="219.5" r=".88"/>
<circle cx="322.8" cy="215.9" r=".88"/>
<circle cx="144.6" cy="251.2" r=".88"/>
<circle cx="144.6" cy="265.3" r=".88"/>
<circle cx="179.9" cy="244.2" r=".88"/>
<circle cx="179.9" cy="233.6" r=".88"/>
<circle cx="144.6" cy="226.5" r=".88"/>
<circle cx="172.9" cy="240.6" r=".88"/>
<circle cx="179.9" cy="265.3" r=".88"/>
<circle cx="336.9" cy="161.3" r=".88"/>
<circle cx="336.9" cy="147.1" r=".88"/>
<circle cx="358.1" cy="147.1" r=".88"/>
<circle cx="336.9" cy="175.4" r=".88"/>
</g>
<g font-size="7.4" fill="#09f">
<text x="321" y="124.2">OE Monitor</text>
<text x="315.7" y="133">Voltage Limit</text>
<text x="259.3" y="205.4">Power</text>
</g>
<text font-size="4.6" fill="#00f" x="270.8" y="265.5">Breakout</text>
<g font-size="4.2">
<text x="88.9" y="152.8">GND</text>
<text x="88.9" y="184.5">GND</text>
<text x="332.3" y="184.5">GND</text>
<text x="73" y="207.5">GND</text>
<text x="73" y="225.1">GND</text>
<text x="318.2" y="239.2">GND</text>
<text x="277.6" y="242.7">GND</text>
<text x="140.1" y="274.5">GND</text>
</g>
<text font-size="4.2" fill="#09f" x="22.9" y="249.4">Mounting holes</text>
<g font-size="4.2" fill="#00f">
<text x="392.5" y="265.8">2.0</text>
<text x="310.9" y="275.3">eebugs.com</text>
<text x="304" y="283.1">2023-03-03</text>
</g>
<g font-size="3.9" fill="#00f">
<text x="35.8" y="40.8">P3</text>
<text x="35.8" y="37.3">P1</text>
<text x="76.6" y="41">P4</text>
<text x="76.6" y="37.5">P2</text>
<text x="108.1" y="40.7">P43</text>
<text x="108.1" y="37.2">P41</text>
<text x="150.6" y="40.9">P44</text>
<text x="150.6" y="37.4">GND</text>
<text x="182" y="41.1">P83</text>
<text x="182" y="37.6">P81</text>
<text x="224.7" y="41.1">P84</text>
<text x="224.7" y="37.6">P82</text>
<text x="252.6" y="40.8">P123</text>
<text x="252.6" y="37.3">P121</text>
<text x="296.8" y="40.8">P124</text>
<text x="296.8" y="37.3">P122</text>
<text x="35.8" y="47.9">P7</text>
<text x="35.8" y="44.3">P5</text>
<text x="76.6" y="44.5">P6</text>
<text x="108.1" y="47.8">P47</text>
<text x="108.1" y="44.2">P45</text>
<text x="150.6" y="44.5">P46</text>
<text x="150.6" y="48">P48</text>
<text x="182" y="44.6">P85</text>
<text x="224.7" y="44.6">P86</text>
<text x="252.6" y="47.9">P127</text>
<text x="252.6" y="44.3">P125</text>
<text x="296.8" y="44.3">P126</text>
<text x="296.8" y="47.9">P128</text>
<text x="33.4" y="51.4">TDI</text>
<text x="76.6" y="51.6">P10</text>
<text x="76.6" y="48.1">VCCIO</text>
<text x="108.1" y="51.3">P49</text>
<text x="150.6" y="51.5">P50</text>
<text x="182" y="51.7">P89</text>
<text x="182" y="48.1">P87</text>
<text x="224.7" y="51.7">P90</text>
<text x="224.7" y="48.1">P88</text>
<text x="252.6" y="51.4">P129</text>
<text x="296.8" y="51.4">P130</text>
<text x="33.8" y="58.5">P13</text>
<text x="33.8" y="54.9">P11</text>
<text x="76.6" y="58.7">P14</text>
<text x="76.6" y="55.1">P12</text>
<text x="108.1" y="58.3">P53</text>
<text x="108.1" y="54.8">P51</text>
<text x="150.6" y="58.5">P54</text>
<text x="150.6" y="55">P52</text>
<text x="182" y="58.7">P93</text>
<text x="182" y="55.2">P91</text>
<text x="224.7" y="58.7">P94</text>
<text x="224.7" y="55.2">P92</text>
<text x="248.6" y="58.5">VCCIO</text>
<text x="252.6" y="54.9">P131</text>
<text x="296.8" y="58.4">P134</text>
<text x="296.8" y="54.9">P132</text>
<text x="31.5" y="65.5">GND</text>
<text x="33.8" y="62">P15</text>
<text x="76.6" y="65.7">P18</text>
<text x="76.6" y="62.2">P16</text>
<text x="102.3" y="61.9">VCCIO</text>
<text x="108.1" y="65.4">P57</text>
<text x="150.6" y="65.6">P58</text>
<text x="150.6" y="62.1">P56</text>
<text x="179.6" y="62.3">GND</text>
<text x="182" y="65.8">P97</text>
<text x="224.7" y="65.8">P98</text>
<text x="224.7" y="62.3">P96</text>
<text x="252.6" y="62">P135</text>
<text x="252.6" y="65.5">P137</text>
<text x="296.8" y="65.5">GND</text>
<text x="296.8" y="62">P136</text>
<text x="33.8" y="69">P19</text>
<text x="76.6" y="69.2">P20</text>
<text x="108.1" y="68.9">P59</text>
<text x="150.6" y="69.1">GND</text>
<text x="180.4" y="69.3">TCK</text>
<text x="224.7" y="69.3">P100</text>
<text x="248.2" y="69">GCLK1</text>
<text x="296.8" y="69">OE1</text>
<text x="33.8" y="76.1">P23</text>
<text x="33.8" y="72.6">P21</text>
<text x="76.6" y="76.3">P24</text>
<text x="76.6" y="72.8">TMS</text>
<text x="100" y="72.5">VCCINT</text>
<text x="108.1" y="76">P63</text>
<text x="150.6" y="76.2">P64</text>
<text x="150.6" y="72.7">P62</text>
<text x="180.1" y="76.4">P103</text>
<text x="180.1" y="72.8">P101</text>
<text x="224.7" y="72.8">P102</text>
<text x="224.7" y="76.4">VCCIO</text>
<text x="246.3" y="76.1">VCCINT</text>
<text x="248.1" y="72.6">GCLKn</text>
<text x="296.8" y="76.1">P144</text>
<text x="297" y="72.6">OE2</text>
<text x="33.8" y="83.1">P27</text>
<text x="33.8" y="79.6">P25</text>
<text x="76.6" y="83.4">P28</text>
<text x="76.6" y="79.8">VCCIO</text>
<text x="108.1" y="83">P67</text>
<text x="108.1" y="79.5">P65</text>
<text x="150.6" y="83.2">P68</text>
<text x="150.6" y="79.7">GND</text>
<text x="180.1" y="83.4">P107</text>
<text x="180.1" y="79.9">P105</text>
<text x="224.7" y="83.4">P108</text>
<text x="224.7" y="79.9">P106</text>
<text x="252.6" y="79.6">P145</text>
<text x="252.6" y="83.1">P147</text>
<text x="296.8" y="83.1">GND</text>
<text x="296.8" y="79.6">P146</text>
<text x="33.8" y="86.7">P29</text>
<text x="76.6" y="86.9">P30</text>
<text x="108.1" y="86.6">P69</text>
<text x="150.6" y="86.8">P70</text>
<text x="180.1" y="86.9">P109</text>
<text x="224.7" y="86.9">P110</text>
<text x="252.6" y="86.7">P149</text>
<text x="296.8" y="86.7">P150</text>
<text x="33.8" y="93.7">P33</text>
<text x="33.8" y="90.2">P31</text>
<text x="76.6" y="93.9">P34</text>
<text x="76.6" y="90.4">P32</text>
<text x="108.1" y="93.6">P73</text>
<text x="108.1" y="90.1">P71</text>
<text x="150.6" y="93.8">P74</text>
<text x="150.6" y="90.3">P72</text>
<text x="179.6" y="94">GND</text>
<text x="180.1" y="90.5">P111</text>
<text x="224.7" y="94">P114</text>
<text x="224.7" y="90.5">TDO</text>
<text x="252.6" y="93.7">P153</text>
<text x="252.6" y="90.2">P151</text>
<text x="296.8" y="93.7">P154</text>
<text x="296.8" y="90.2">P152</text>
<text x="33.8" y="100.8">P37</text>
<text x="33.8" y="97.3">P35</text>
<text x="76.6" y="101">P38</text>
<text x="76.6" y="97.5">P36</text>
<text x="108.1" y="100.7">P77</text>
<text x="108.1" y="97.1">P75</text>
<text x="150.6" y="100.9">P78</text>
<text x="150.6" y="97.4">P76</text>
<text x="180.1" y="101.1">P117</text>
<text x="180.1" y="97.5">P115</text>
<text x="224.7" y="101.1">P118</text>
<text x="224.7" y="97.5">P116</text>
<text x="252.6" y="97.3">P155</text>
<text x="252.6" y="100.8">P157</text>
<text x="296.8" y="100.8">P158</text>
<text x="296.8" y="97.3">P156</text>
<text x="33.8" y="104.3">P39</text>
<text x="76.6" y="104.5">P40</text>
<text x="102.3" y="104.2">VCCIO</text>
<text x="150.6" y="104.4">P80</text>
<text x="180.1" y="104.6">P119</text>
<text x="224.7" y="104.6">P120</text>
<text x="252.6" y="104.3">P159</text>
<text x="296.8" y="104.3">P160</text>
<text x="28.2" y="129">V5</text>
<text x="26.5" y="136.1">TDI</text>
<text x="139.7" y="137.9">TDO</text>
<text x="139.9" y="134.4">TCK</text>
<text x="191.2" y="134.3">GND</text>
<text x="191.2" y="137.8">VCCJTAG</text>
<text x="240.6" y="136.3">VCCJTAG</text>
<text x="139.7" y="141.4">TMS</text>
<text x="240.5" y="143.4">TCK</text>
<text x="240.6" y="139.9">GND</text>
<text x="141.2" y="148.4">TDI</text>
<text x="191.2" y="148.4">GND</text>
<text x="240.6" y="146.9">TDO</text>
<text x="312.4" y="148.5">VCCJTAG</text>
<text x="365.8" y="148.4">OE1MON</text>
<text x="240.6" y="153.9">TMS</text>
<text x="240.6" y="150.4">TDI</text>
<text x="28.2" y="162.5">V5</text>
<text x="25.1" y="169.6">TMS</text>
<text x="297.6" y="169.7">OE1</text>
<text x="208.8" y="174.9">GCLK1</text>
<text x="208.8" y="178.4">GCLKn</text>
<text x="208.8" y="185.4">OE2</text>
<text x="208.8" y="181.9">OE1</text>
<text x="209" y="189">OE1MON</text>
<text x="20.8" y="199.5">VCCIO</text>
<text x="259.2" y="213.6">GND</text>
<text x="374.6" y="213.7">V3P3</text>
<text x="18.8" y="217.2">VCCINT</text>
<text x="258.8" y="217.2">V3P3</text>
<text x="262.7" y="220.7">V5</text>
<text x="330.5" y="217.1">V3P3</text>
<text x="374.6" y="217.2">GND</text>
<text x="374.6" y="238.4">GND</text>
<text x="374.6" y="234.8">V5</text>
</g>
<g font-size="3.9" fill="#f0f">
<text x="117.9" y="233.6">In</text>
<text x="114.3" y="237.1">Out</text>
<text x="107.3" y="240.6">SwGND</text>
<text x="112.6" y="244.2">Gate</text>
<text x="112.9" y="247.7">GND</text>
</g>
<g font-size="3.9" fill="#800">
<text x="250.5" y="261.1">TITLE:</text>
<text x="379.1" y="265.8">REV:</text>
<text x="287.4" y="275.3">Company:</text>
<text x="378.7" y="275.9">Sheet: 2/2</text>
<text x="287.4" y="283">Date:</text>
<text x="336.4" y="283.1">Drawn By: cdhooper</text>
</g>
<g font-size="3.2" fill="#800">
<text x="41.6" y="6.9">1</text>
<text x="110.8" y="6.9">2</text>
<text x="179.9" y="6.9">3</text>
<text x="249.1" y="6.9">4</text>
<text x="318.2" y="6.9">5</text>
<text x="4.1" y="42">A</text>
<text x="405.9" y="42">A</text>
<text x="4.1" y="111.2">B</text>
<text x="405.9" y="111.2">B</text>
<text x="4.1" y="180.3">C</text>
<text x="405.9" y="180.3">C</text>
<text x="4.1" y="249.4">D</text>
<text x="405.9" y="249.4">D</text>
<text x="41.6" y="287.7">1</text>
<text x="110.8" y="287.7">2</text>
<text x="179.9" y="287.7">3</text>
<text x="249.1" y="287.7">4</text>
<text x="318.2" y="287.7">5</text>
</g>
<g font-size="3.2" fill="#000080">
<text x="55.2" y="26.6">P1</text>
<text x="129.3" y="26.6">P2</text>
<text x="203.4" y="26.6">P3</text>
<text x="275.7" y="26.6">P4</text>
<text x="51.3" y="30.1">Pins 1-40</text>
<text x="125.3" y="30.1">Pins 41-80</text>
<text x="199.4" y="30.1">Pins 81-120</text>
<text x="271.7" y="30.1">Pins 121-160</text>
<text x="165.3" y="124.6">CN2</text>
<text x="223.7" y="125.4">H1</text>
<text x="159.7" y="127.8">Blaster JTAG</text>
<text x="221.7" y="128.9">JTAG</text>
<text x="45.5" y="132.4">R4</text>
<text x="67.2" y="136.1">Q5</text>
<text x="67.4" y="133">BSS84</text>
<text x="44.7" y="139.5">10K</text>
<text x="70.2" y="141.2">R7</text>
<text x="92.6" y="143">TDI</text>
<text x="92.9" y="139.5">LED3</text>
<text x="348" y="141.5">R16</text>
<text x="68" y="148.3">2.2K</text>
<text x="348" y="144.7">10K</text>
<text x="339" y="155.4">R15</text>
<text x="339" y="158.5">10K</text>
<text x="45.5" y="165.9">R3</text>
<text x="67.4" y="166.5">BSS84</text>
<text x="189.8" y="165.2">H3</text>
<text x="316.2" y="165.8">10K</text>
<text x="316.2" y="162.7">R14</text>
<text x="363.7" y="165.6">2N7002</text>
<text x="363.7" y="162.4">Q6</text>
<text x="44.7" y="173">10K</text>
<text x="67.2" y="169.6">Q1</text>
<text x="70.2" y="173">R8</text>
<text x="92.9" y="171.2">LED4</text>
<text x="188.5" y="168.4">Misc</text>
<text x="342.5" y="172.7">2N7002</text>
<text x="342.5" y="169.5">Q2</text>
<text x="91.8" y="174.8">TMS</text>
<text x="68" y="180">2.2K</text>
<text x="45.5" y="195.9">R5</text>
<text x="67.8" y="197.7">VCCIO</text>
<text x="43.3" y="203">2.2K</text>
<text x="63.8" y="201.2">LED1</text>
<text x="291.8" y="207.5">AMS1117-3.3</text>
<text x="299.2" y="204">U4</text>
<text x="358.4" y="208.2">3.3V</text>
<text x="359.3" y="204.6">JP2</text>
<text x="45.5" y="213.6">R6</text>
<text x="67.8" y="215.3">VCCINT</text>
<text x="153.1" y="215.3">R10</text>
<text x="43.3" y="220.6">2.2K</text>
<text x="63.8" y="218.8">LED2</text>
<text x="175.5" y="217.1">SW</text>
<text x="122.6" y="227.7">FET SW</text>
<text x="126.7" y="224.1">H6</text>
<text x="150.9" y="222.4">2.2K</text>
<text x="168.7" y="224.1">LED5</text>
<text x="286" y="227.7">C1</text>
<text x="326.3" y="227.4">22uF</text>
<text x="326.6" y="224.1">C2</text>
<text x="359.3" y="225.7">JP3</text>
<text x="158.4" y="231.8">BSS84</text>
<text x="285.8" y="230.9">22uF</text>
<text x="361.1" y="229.4">5V</text>
<text x="158.2" y="234.9">Q4</text>
<text x="193.7" y="238.3">R12</text>
<text x="192.9" y="245.3">10K</text>
<text x="153.1" y="248.8">R11</text>
<text x="150.9" y="255.9">2.2K</text>
<text x="185.6" y="255.6">2N7002</text>
<text x="185.6" y="252.4">Q3</text>
<text x="146.8" y="262.6">10K</text>
<text x="146.8" y="259.4">R9</text>
</g>
<g font-size="3.2" fill="#00f">
<text x="52.9" y="37.1">1</text>
<text x="52.9" y="40.6">3</text>
<text x="61.5" y="37.1">2</text>
<text x="61.5" y="40.6">4</text>
<text x="127" y="37.1">1</text>
<text x="127" y="40.6">3</text>
<text x="135.6" y="37.1">2</text>
<text x="135.6" y="40.6">4</text>
<text x="201.1" y="37.1">1</text>
<text x="201.1" y="40.6">3</text>
<text x="209.6" y="37.1">2</text>
<text x="209.6" y="40.6">4</text>
<text x="273.4" y="37.1">1</text>
<text x="273.4" y="40.6">3</text>
<text x="282" y="37.1">2</text>
<text x="282" y="40.6">4</text>
<text x="52.9" y="44.1">5</text>
<text x="52.9" y="47.7">7</text>
<text x="61.5" y="44.1">6</text>
<text x="61.5" y="47.7">8</text>
<text x="127" y="44.1">5</text>
<text x="127" y="47.7">7</text>
<text x="135.6" y="44.1">6</text>
<text x="135.6" y="47.7">8</text>
<text x="201.1" y="44.1">5</text>
<text x="201.1" y="47.7">7</text>
<text x="209.6" y="44.1">6</text>
<text x="209.6" y="47.7">8</text>
<text x="273.4" y="44.1">5</text>
<text x="273.4" y="47.7">7</text>
<text x="282" y="44.1">6</text>
<text x="282" y="47.7">8</text>
<text x="52.9" y="51.2">9</text>
<text x="59.5" y="51.2">10</text>
<text x="127" y="51.2">9</text>
<text x="133.6" y="51.2">10</text>
<text x="201.1" y="51.2">9</text>
<text x="207.6" y="51.2">10</text>
<text x="273.4" y="51.2">9</text>
<text x="280" y="51.2">10</text>
<text x="52.9" y="54.7">11</text>
<text x="52.9" y="58.2">13</text>
<text x="59.5" y="54.7">12</text>
<text x="59.5" y="58.2">14</text>
<text x="127" y="54.7">11</text>
<text x="127" y="58.2">13</text>
<text x="133.6" y="54.7">12</text>
<text x="133.6" y="58.2">14</text>
<text x="201.1" y="54.7">11</text>
<text x="201.1" y="58.2">13</text>
<text x="207.6" y="54.7">12</text>
<text x="207.6" y="58.2">14</text>
<text x="273.4" y="54.7">11</text>
<text x="273.4" y="58.2">13</text>
<text x="280" y="54.7">12</text>
<text x="280" y="58.2">14</text>
<text x="52.9" y="61.8">15</text>
<text x="52.9" y="65.3">17</text>
<text x="59.5" y="61.8">16</text>
<text x="59.5" y="65.3">18</text>
<text x="127" y="61.8">15</text>
<text x="127" y="65.3">17</text>
<text x="133.6" y="61.8">16</text>
<text x="133.6" y="65.3">18</text>
<text x="201.1" y="61.8">15</text>
<text x="201.1" y="65.3">17</text>
<text x="207.6" y="61.8">16</text>
<text x="207.6" y="65.3">18</text>
<text x="273.4" y="61.8">15</text>
<text x="273.4" y="65.3">17</text>
<text x="280" y="61.8">16</text>
<text x="280" y="65.3">18</text>
<text x="52.9" y="68.8">19</text>
<text x="59.5" y="68.8">20</text>
<text x="127" y="68.8">19</text>
<text x="133.6" y="68.8">20</text>
<text x="201.1" y="68.8">19</text>
<text x="207.6" y="68.8">20</text>
<text x="273.4" y="68.8">19</text>
<text x="280" y="68.8">20</text>
<text x="52.9" y="72.4">21</text>
<text x="52.9" y="75.9">23</text>
<text x="59.5" y="72.4">22</text>
<text x="59.5" y="75.9">24</text>
<text x="127" y="72.4">21</text>
<text x="127" y="75.9">23</text>
<text x="133.6" y="72.4">22</text>
<text x="133.6" y="75.9">24</text>
<text x="201.1" y="72.4">21</text>
<text x="201.1" y="75.9">23</text>
<text x="207.6" y="72.4">22</text>
<text x="207.6" y="75.9">24</text>
<text x="273.4" y="72.4">21</text>
<text x="273.4" y="75.9">23</text>
<text x="280" y="72.4">22</text>
<text x="280" y="75.9">24</text>
<text x="52.9" y="79.4">25</text>
<text x="52.9" y="82.9">27</text>
<text x="59.5" y="79.4">26</text>
<text x="59.5" y="82.9">28</text>
<text x="127" y="79.4">25</text>
<text x="127" y="82.9">27</text>
<text x="133.6" y="79.4">26</text>
<text x="133.6" y="82.9">28</text>
<text x="201.1" y="79.4">25</text>
<text x="201.1" y="82.9">27</text>
<text x="207.6" y="79.4">26</text>
<text x="207.6" y="82.9">28</text>
<text x="273.4" y="79.4">25</text>
<text x="273.4" y="82.9">27</text>
<text x="280" y="79.4">26</text>
<text x="280" y="82.9">28</text>
<text x="52.9" y="86.5">29</text>
<text x="52.9" y="90">31</text>
<text x="59.5" y="86.5">30</text>
<text x="59.5" y="90">32</text>
<text x="127" y="86.5">29</text>
<text x="127" y="90">31</text>
<text x="133.6" y="86.5">30</text>
<text x="133.6" y="90">32</text>
<text x="201.1" y="86.5">29</text>
<text x="201.1" y="90">31</text>
<text x="207.6" y="86.5">30</text>
<text x="207.6" y="90">32</text>
<text x="273.4" y="86.5">29</text>
<text x="273.4" y="90">31</text>
<text x="280" y="86.5">30</text>
<text x="280" y="90">32</text>
<text x="52.9" y="93.5">33</text>
<text x="59.5" y="93.5">34</text>
<text x="127" y="93.5">33</text>
<text x="133.6" y="93.5">34</text>
<text x="201.1" y="93.5">33</text>
<text x="207.6" y="93.5">34</text>
<text x="273.4" y="93.5">33</text>
<text x="280" y="93.5">34</text>
<text x="52.9" y="97">35</text>
<text x="52.9" y="100.6">37</text>
<text x="59.5" y="97">36</text>
<text x="59.5" y="100.6">38</text>
<text x="127" y="97">35</text>
<text x="127" y="100.6">37</text>
<text x="133.6" y="97">36</text>
<text x="133.6" y="100.6">38</text>
<text x="201.1" y="97">35</text>
<text x="201.1" y="100.6">37</text>
<text x="207.6" y="97">36</text>
<text x="207.6" y="100.6">38</text>
<text x="273.4" y="97">35</text>
<text x="273.4" y="100.6">37</text>
<text x="280" y="97">36</text>
<text x="280" y="100.6">38</text>
<text x="52.9" y="104.1">39</text>
<text x="59.5" y="104.1">40</text>
<text x="127" y="104.1">39</text>
<text x="133.6" y="104.1">40</text>
<text x="201.1" y="104.1">39</text>
<text x="207.6" y="104.1">40</text>
<text x="273.4" y="104.1">39</text>
<text x="280" y="104.1">40</text>
<text x="193.8" y="174.7">1</text>
<text x="193.8" y="178.2">2</text>
<text x="193.8" y="181.7">3</text>
<text x="193.8" y="185.2">4</text>
<text x="193.8" y="188.8">5</text>
<text x="287.1" y="215.6">2</text>
<text x="314.1" y="215.6">4</text>
<text x="360.1" y="213.8">2</text>
<text x="363.6" y="215.5">1</text>
<text x="363.6" y="212">2</text>
<text x="183.4" y="219.5">LED provides</text>
<text x="287.1" y="219.1">3</text>
<text x="290.6" y="217.3">Vout</text>
<text x="290.6" y="220.9">Vin</text>
<text x="305.3" y="217.3">Vout</text>
<text x="360.1" y="217.3">1</text>
<text x="183.4" y="222.6">pull-up for</text>
<text x="183.4" y="225.8">BSS84 gate</text>
<text x="130.3" y="232.9">1</text>
<text x="363.6" y="233.2">2</text>
<text x="130.3" y="236.4">2</text>
<text x="130.3" y="239.9">3</text>
<text x="360.1" y="238.5">1</text>
<text x="360.1" y="234.9">2</text>
<text x="363.6" y="236.7">1</text>
<text x="130.3" y="243.5">4</text>
<text x="130.3" y="247">5</text>
</g>
<g font-size="3.2" fill="#8d2323">
<text x="158.1" y="132.7">1</text>
<text x="158.1" y="136.2">3</text>
<text x="178.5" y="132.7">2</text>
<text x="178.5" y="136.2">4</text>
<text x="158.1" y="139.7">5</text>
<text x="158.1" y="143.3">7</text>
<text x="178.5" y="139.7">6</text>
<text x="178.5" y="143.3">8</text>
<text x="158.1" y="146.8">9</text>
<text x="178.5" y="146.8">10</text>
</g>
<g font-size="3.2">
<text x="225.5" y="136">1</text>
<text x="225.5" y="139.5">2</text>
<text x="225.5" y="143">3</text>
<text x="225.5" y="146.6">4</text>
<text x="225.5" y="150.1">5</text>
<text x="225.5" y="153.6">6</text>
<text x="287.1" y="212.1">1</text>
<text x="290.6" y="213.8">GND/ADJ</text>
</g>
<g font-size="1.8">
<text x="164" y="133">TCK</text>
<text x="164" y="136.6">TDO</text>
<text x="169.3" y="136.6">Vcc TRGT</text>
<text x="169.3" y="133">GND</text>
<text x="164" y="140.1">TMS</text>
<text x="164" y="143.6">NC</text>
<text x="171.1" y="143.6">NC</text>
<text x="171.1" y="140.1">NC</text>
<text x="164" y="147.1">TDI</text>
<text x="169.3" y="147.1">GND</text>
</g>
</svg>
